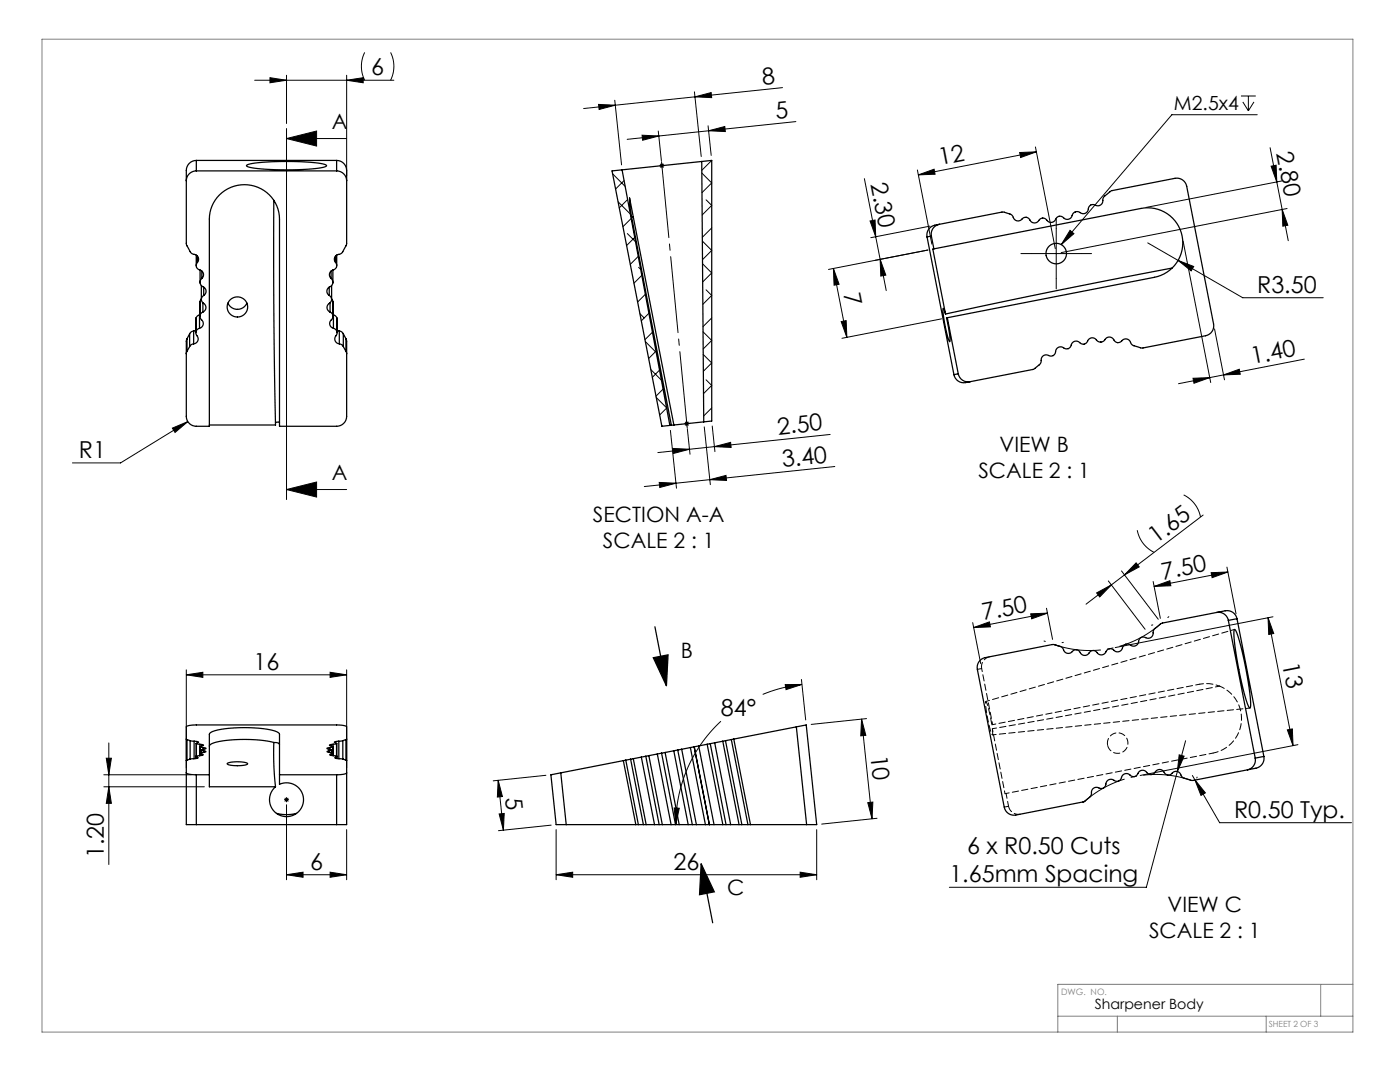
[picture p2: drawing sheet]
<svg xmlns="http://www.w3.org/2000/svg" width="279mm" height="216mm" viewBox="0 0 279 216" stroke-linecap="round" stroke-linejoin="round" font-family="sans-serif">
<g fill="none" stroke="#000" stroke-width=".2">
<path d="M50.8 16h27.8M53.9 15.5l3.3 .5-3.3 .5zM57.2 15v9.6M69.2 16l3.3-.5v1zM69.2 15v20.1M72.8 10.5a6.2 6.2 0 0 0 0 5.5M78 10.5a6.2 6.2 0 0 1 0 5.5M122.7 20l1.3 12.9M138.6 18.3l1.3 12.9M138.7 19.3l3.2-.8 .1 1zM156.2 17.5l-39.7 4.2M247.7 19.2h2.9"/>
<path d="M249.1 19.2v2.9M57.2 27.6h12M57.2 27.6l6-1.5v3zM57.2 25.6v74.1M119.5 20.8l3.3 .2-3.2 .8zM122.3 34.7l2.5 2.5M124.5 36l-1.6 1.7M125.3 39.8l-1.7 1.7M128.1 27l3.4 .1-3.3 .9zM131.4 26.1l.6 6M131.6 33.1h1M131.7 32.7l.8 .7"/>
<path d="M132.1 32.6v1M132.5 32.7l-.8 .7M140.1 34.5l1.9 2-1.9 1.9M140.9 39.9l1.1 1.1-1.9 1.9M141.3 25.1l.6 5.9M141.4 26.1l3.2-.9 .2 1.1zM142 32l-1.9 2M158.8 24.3l-33.6 3.5M172.5 35.6l3.2 16.2M183.1 33.9l2.9 14.8M183.3 34.9l3.1-1.1 .2 1zM203.5 30.4l3.3-.1-3.1 1.1z"/>
<path d="M206.6 29.3l4 20.3M206.8 30.3l-23.5 4.6M248 20.3l1.1 1.8M250.3 20.3l-1.2 1.8M250.9 22.9h-17l-22.1 25.9M253.5 29.5l1.3 6.8M253.7 33.2l1-.2 .1 3.3zM254.8 36.3l2.3 11.7M255.8 36.1l-27.1 5.3M123.3 40.3l2.5 2.4M125.2 46.6l1.6 1.6M126 43.6l-1.7 1.6"/>
<path d="M126.7 47.4l-1.6 1.6M127.4 51.2l-1.6 1.6M127.4 53.3l.5 .5M128.1 54.9l-1.6 1.6M128.8 58.7l-1.5 1.6M140.2 48.1l1.8 1.9-1.8 1.8M140.2 52.6l1.8 1.9-1.8 1.8M140.9 57.8l1.1 1.2-1.7 1.7M142 45.5l-1.8 1.9M166.3 53.6l1.2 3.1-1 .2zM166.3 53.6l2.7 13.7M173.6 44.1l1-.2 .2 3.3z"/>
<path d="M175.7 51.8l1.2 6.2M175.7 51.8l1.1 3.1-1 .2zM185.2 49.9l-19.9 3.9M185.6 45.1l-11.8 2.3M205.8 50.6h10M210.8 45.6v10M213.5 46l.8 .6-2.5 2.2zM229.1 48.5l18.9 10.9h16.1M235.1 52l3.1 1.2-.5 .9zM236.1 48.1l5.5 28.2M255.9 41.8l1.1 3.1-1 .2zM256.9 41.6l-45.1 8.8"/>
<path d="M127.7 62.6l.9 .8M128.8 68.2l2 2M129.5 62.5l-1.5 1.5M129.9 73.7l2.1 2.2M130.2 66.3l-1.5 1.5M130.9 70.1l-1.4 1.4M131 79.3l2 2.1M131.6 73.9l-1.4 1.4M132.3 77.6l-1.4 1.5M140.3 66.2l1.7 1.7-1.7 1.7M140.3 70.7l1.7 1.7-1.6 1.7M140.9 75.8l1.1 1.1-1.6 1.6"/>
<path d="M142 63.4l-1.7 1.8M167.9 64.2l1-.2 .1 3.3zM187.9 63.6l-19.9 3.9M238.1 75.5l3.3-.2-3.1 1.2zM242.4 65.6l2 10.2M244.2 74.8l3.1-1.1 .2 1zM260.3 71.7l-25.1 4.9M34.4 85.4l3.1-1.3-2.6 2.2zM37.5 84.1l-13.4 8.3h-9.6M57.2 97.7h12M57.2 97.7l6-1.5v3zM131.6 96.3l3.3 .1-3.2 .9z"/>
<path d="M132.1 84.9l.1 .1M133 81.4l-1.3 1.4M133.8 85.9l1.2 11.5M134.3 89.5l3.3 .1-3.2 .9zM136.6 84.5h1M136.7 84.2l.7 .7M137.1 84v1M137.2 85.5l.5 5.1M137.4 84.2l-.7 .7M140.6 85.2l1.2 11.5M141.7 95.7l3.2-.8 .1 1zM142 81.4l-1.6 1.6"/>
<path d="M142.1 85l.6 5.1M142.6 89.1l-11.3 1.2M142.6 89.1l3.2-.8 .1 1zM165.7 86.7l-23.1 2.4M166.6 93.1l-38 4M236.2 98.8a6.2 6.2 0 0 1 3.4 4.4M218.9 118.3l2.9-1.6-2.3 2.4zM221.2 115.9l7.3 9.7M223.8 113.9l7.4 9.7M224.4 114.7l-7.7 5.9M226.7 112.3l.7 .8-3 1.6zM227 105.8a6.2 6.2 0 0 0 3.3 4.4"/>
<path d="M230.1 116l1.5 7.4M230.3 117l3.2-1.1 .2 1zM240.1 102.8l-15.7 11.9M241.7 114.3l3.3-.2-3.1 1.2zM244.9 113.2l1.8 9.3M245 114.1l-14.7 2.9M37.2 134.7l3.3-.6v1.1zM37.2 133.7v19.5M37.2 134.7h32M65.9 134.1l3.3 .6-3.3 .5zM69.2 133.7v19.5M156.7 136.6h3.3l-3.1 1z"/>
<path d="M159.9 135.6l.9 8.1M160 136.6a28.1 28.1 0 0 0-7.8 2M194.1 124.2l1.6 8.2M194.3 125.2l3.2-1.1 .2 1zM205.7 122.5l3.3-.2-3.1 1.2zM208.4 127.9l.2 .1M208.8 121.4l1.3 6.2M209 122.3l-14.7 2.9M210.5 128.7l1.1 .3M212.2 128.2h-.2M230.1 124.7h-.3M233.3 123l-.2 .2"/>
<path d="M253.1 123.3l1.1 3.1-1 .2zM253.1 123.3l4.9 25.5M254.1 123.1l-31.5 6.1M20.7 157h20.1M20.7 154.6h17.5M21.2 151.3h1l-.5 3.3zM21.7 148.2v24.3M21.7 157l.5 3.3h-1zM56.7 159.6h1M56.8 159.2l.7 .7M57.2 159.1v1M57.5 159.2l-.7 .7"/>
<path d="M99.4 155.7l1.1 9.9M99.4 155.7l.9 3.2-1 .1zM108.9 154.7l-10.5 1.1M143.9 143.9a28.1 28.1 0 0 0-9 20.6M171.9 143.5l2.1 19.9M171.9 143.5l.9 3.2-1 .1zM172.9 143.4l-11 1.1M235 153.9l-6.2 23.1h-39.3M235.3 150.6l1 .3-1.3 3zM236.6 147.8l-1.6 6.1M238 154.7l5.4 9.5h26.3M238.5 155.6l2.1 2.6-.9 .5z"/>
<path d="M238.9 155l-.1 .3M256.9 145.6l1-.2 .1 3.4zM259 148.6l-31.5 6.1M57.2 174.5l3.3-.5v1.1zM57.2 160.6v14.9M57.2 174.5h12M65.9 174l3.3 .5-3.3 .6zM69.2 165.5v10M99.6 162.4l1-.1-.1 3.3zM110 164.6l-10.5 1.2M111 174.5l3.3-.5v1.1zM111 174.5h52"/>
<path d="M111 165.5v10M134.5 161.2l1.1 .1-.7 3.2zM159.7 174l3.3 .5-3.3 .6zM163 165.5v10M173.2 160.2l1-.2-.2 3.4zM175 163.3l-11 1.1"/>
</g>
<g fill="none" stroke="#000" stroke-width=".25">
<path d="M39.2 34.1a1.99 1.99 0 0 0-2 2M39.2 32a2.01 2.01 0 0 0-2 2l.1 15a3.3 3.3 0 0 0 1.3 1.7 1 1 0 0 1 .9 .6 1 1 0 0 1-.1 1.1M39.2 32v2.1M39.2 34.1h28M39.2 32h28M49.2 33a25.2 25.2 0 0 1 8-.8 25.2 25.2 0 0 1 7.9 .8h.1a2.57 2.57 0 0 1-1.9 .6 50.9 50.9 0 0 1-13.9-.3l-.2-.2zM54.6 40l.1 22.9 .3 21.9h-13.2M67.2 34.1a1.99 1.99 0 0 1 2 2M67.2 32a2 2 0 0 1 2 2l-.1 15a3.3 3.3 0 0 1-1.4 1.7 1 1 0 0 0-.9 .6 1 1 0 0 0 .2 1.1M67.2 32v2.1M124.1 33.9l-2 .2 10 51 1.6-.2M124.1 33.9l9.6 51"/>
<path d="M140 32.2l-15.9 1.7M140 32.2l.4 52M140 32.2l2-.2v52l-1.6 .2M39.2 50.9v2.1M39.4 52.4a.97 .97 0 0 0-.2 1 .97 .97 0 0 0 .9 .6l.5 .6v.5l-.3 .5M39.4 51.1v1.3M39.9 53.9v2.4M40.2 59.7l.2 .6a1.09 1.09 0 0 1 .7 .9 1.09 1.09 0 0 1-.6 1.1M40.2 59.7l-.3 .5M40.2 57v2.7M40.3 55.6l-.4 .7 .3 .7a1.1 1.1 0 0 1 .9 .8 1.1 1.1 0 0 1-.4 1.2M40.3 54.1v1.5"/>
<path d="M40.7 59l-.4 .3-.1 .4M40.7 57.3v1.7M65.7 59l.3 .3 .2 .4M65.7 57.3v1.7M66.1 55.6l.3 .7-.3 .7a1.1 1.1 0 0 0-.8 .8 1.1 1.1 0 0 0 .4 1.2M66.1 54.1v1.5M66.2 59.7l-.2 .6a1.09 1.09 0 0 0-.7 .9 1.09 1.09 0 0 0 .6 1.1M66.2 59.7l.3 .5M66.2 57v2.7M66.4 53.9v2.4M67 52.4a.97 .97 0 0 1 .1 1 .97 .97 0 0 1-.9 .6l-.4 .6v.5l.3 .5M67 51.1v1.3"/>
<path d="M67.2 50.9v2.1M126.1 43.3l-.5-3.8 8.9 45.3M126.1 43.3l7.9 41.6M126.4 43.3h-.3M185 47.3a1.99 1.99 0 0 1 1.6-2.4l13.8-2.6a2.42 2.42 0 0 1 2.1 1.5 1.38 1.38 0 0 0 1.8-.4h.5l.5 .2a1.16 1.16 0 0 0 1.1 .9 1.16 1.16 0 0 0 1.1-.8l.6-.2 .6 .2a1.16 1.16 0 0 0 1.2 .7 1.16 1.16 0 0 0 1-1l.5-.3 .6 .1a1.16 1.16 0 0 0 1.3 .5 1.16 1.16 0 0 0 .8-1l.5-.4h.6a1.16 1.16 0 0 0 1.4 .3 1.16 1.16 0 0 0 .7-1.2l.4-.5 .6-.1a1.16 1.16 0 0 0 1.3 .1 1.16 1.16 0 0 0 .5-1.3l.3-.4 1.5-1.2 12.6-2.4a2 2 0 0 1 2.3 1.6l5.4 27.4a2 2 0 0 1-1.6 2.4l-12.9 2.4a3.4 3.4 0 0 1-2-1 1.1 1.1 0 0 0-1-.8 1.1 1.1 0 0 0-1.1 .6l-.6 .2-.5-.3a1.16 1.16 0 0 0-1.1-.8 1.16 1.16 0 0 0-1.1 .7l-.6 .3M185 47.3l5.4 27.5M185.9 47.1l.5 2.6M185.9 47.1l-.9 .2M186.4 49.7l41.3-8.1a7 7 0 0 1 8.2 5.5 7 7 0 0 1-5.5 8.2l-41.5 8.1 .6 3.2 .1 1.6a18.7 18.7 0 0 1-1.3-6.7l.4 1.2M186.4 49.7h-.2l2.5 13M187.5 44.8a2 2 0 0 0-1.6 2.3M233.9 53.5l-23.4 4.6-21.8 4.6"/>
<path d="M37.3 67.6l-.1 .5v15a1.98 1.98 0 0 0 2 2h2.6v-41.4a7 7 0 0 1 7-6.8 7 7 0 0 1 7 6.8v41.4h11.4a1.99 1.99 0 0 0 2-2v-15l-.2-.5M37.3 70.1l-.1 .5M37.3 67.6v2.5M37.8 69.1l-.5 1M37.8 66.6l-.5 1M37.8 66.6v2.5M38.6 68.6l-.4 .2-.4 .3M38.6 66l-.3 .2-.5 .4M38.6 66v2.6M39.1 65.9l-.5 .1M39.1 66.1v.6a1.09 1.09 0 0 1 .4 1.1 1.09 1.09 0 0 1-.9 .8M39.1 63.5v2.9"/>
<path d="M39.1 63.5v2.6M39.8 65.5l-.4 .2-.3 .4M39.8 62.8l-.5 .3-.2 .4M39.8 62.8v2.7M39.9 62.8h-.1M39.9 60.2v2.9M39.9 60.2v.1M40.5 62.3a.96 .96 0 0 0-.6 .8 .96 .96 0 0 0 .5 .9l.2 .5-.2 .5-.6 .5M40.5 60.4v1.9M45.5 60.5a2.06 2.06 0 0 0 1.9 1.2 2.06 2.06 0 0 0 1.9-1.2M65.9 62.3a.96 .96 0 0 1 .6 .8 .96 .96 0 0 1-.6 .9l-.1 .5 .1 .5 .6 .5M65.9 60.4v1.9"/>
<path d="M66.5 60.2v2.9M66.5 60.2v.1M66.5 62.8h.1M66.5 65.5a.97 .97 0 0 1 .8 .8 .97 .97 0 0 1-.4 .9l-.1 .6 .2 .4 .7 .4M66.5 62.8l.5 .3 .2 .4M66.5 62.8v2.7M67.2 63.5l.1 .2M67.2 63.5l.1 2.9M67.3 65.9l.4 .1M67.7 68.6l.5 .2 .3 .3M67.7 66l.4 .2 .4 .4M67.7 66v2.6"/>
<path d="M68.5 69.1l.5 1M68.5 66.6l.5 1M68.5 66.6v2.5M69 70.1l.2 .5M69 67.6v2.5M189.1 63.4l2.1 11.2M191.2 74.6a2 2 0 0 0 2.4 1.6M191.2 74.6l-.8 .2M219.7 68.3l-.6-.2a1.16 1.16 0 0 0-1.2-.7 1.16 1.16 0 0 0-1 1l-.5 .3-.6-.1a1.16 1.16 0 0 0-1.3-.5 1.16 1.16 0 0 0-.9 1.1l-.4 .4h-.6a1.16 1.16 0 0 0-1.4-.3 1.16 1.16 0 0 0-.6 1.2l-.4 .4-.6 .1a1.16 1.16 0 0 0-1.4 0 1.16 1.16 0 0 0-.4 1.3l-.3 .4-1.4 1-13.4 2.6a1.99 1.99 0 0 1-2.3-1.5M219.7 68.3h.1M55.8 84.2l-.8 .1M134 84.9h-.3"/>
<path d="M134.5 84.8l-.5 .1M140.4 84.2l-5.9 .6M130.4 131.2l2.9-.5-.3 6.1zM130.7 125.1l2.3 11.7M224.6 128.6l-.4 .3a1.18 1.18 0 0 1-.9 1.1 1.18 1.18 0 0 1-1.3-.5 1.1 1.1 0 0 0-1.5 .9 1.14 1.14 0 0 1-1.8-.4 1.1 1.1 0 0 0-1.6 .6 1.14 1.14 0 0 1-1.7-.7 1.1 1.1 0 0 0-1.7 .3 1.15 1.15 0 0 1-1.6-.9l-.5-.3-1.6-.4-13.4 2.6a1.99 1.99 0 0 0-1.5 2.4l5.3 27.5a1.99 1.99 0 0 0 2.3 1.5l13.6-2.6a2.39 2.39 0 0 0 1.5-1.8 1.11 1.11 0 0 1 .7-1 1.11 1.11 0 0 1 1.2 .1 1.1 1.1 0 0 0 1.1-1.2 1.14 1.14 0 0 1 1.9-.2 1.1 1.1 0 0 0 1.3-1.1 1.14 1.14 0 0 1 1.8 .1 1.1 1.1 0 0 0 1.5-.9 1.15 1.15 0 0 1 1.8 .4 1.15 1.15 0 0 0 1.7-.6 1.14 1.14 0 0 1 1.8 .6 1.1 1.1 0 0 0 1.6-.4 1.15 1.15 0 0 1 1.7 1l.5 .3 1.8 .4 12.4-2.4a2 2 0 0 0 1.6-2.4M224.7 128.6h-.1M242.8 122.2a1.99 1.99 0 0 1 2.3 1.6M245.1 123.8l5.4 27.5M246.4 125.6a5.3 5.3 0 0 1 1.1 2.8 58.3 58.3 0 0 1 2.1 12.6l-.1 .3a1.85 1.85 0 0 1-.8-1.6 59.4 59.4 0 0 1-2.4-13.9zM246.9 123.5a2 2 0 0 0-2.4-1.6l-12.8 2.5a3.1 3.1 0 0 0-1.6 1.7 1.12 1.12 0 0 1-.5 1.2 1.12 1.12 0 0 1-1.3-.2 1.1 1.1 0 0 0-1.2 1.3 1.15 1.15 0 0 1-1.8 .1l-.6 .1M246.9 123.5l-1.8 .3M246.9 123.5l5.3 27.4"/>
<path d="M37.2 154.2a2.63 2.63 0 0 0 2 .4M37.2 147.5l.1 .1M37.3 151.7l-.1 .1M37.3 147.6l.6 .2M37.3 147.6v4.1M37.9 147.8l.8 .1M37.9 147.8v3.7M38.7 147.9l.9 .2-.4 .3M38.7 147.9v3.5M39.1 151v.4M39.2 148.3v2.6M39.2 154.6v9.9"/>
<path d="M39.2 154.6h2.6M39.2 148.4l.7 .1M39.2 148.4v2.5M39.3 151.1l.2 .1-2.2 .5M39.3 151.1v.2M39.9 148.5l.7 .2-.7 .3M39.9 148.5v2.3M39.9 149v1.8M39.9 149h.1M39.9 149v1.3M39.9 149l.6 .2M40.2 149.7l.4 .1"/>
<path d="M40.2 149.7v.5M40.2 150.5l.4 .1-1.5 .3 .2 .2M40.2 150.5v.2M40.5 149.2l.6 .1-.9 .4M40.5 149.2v.3M40.6 149.8l.5 .2-1.2 .3 .3 .2M40.6 149.8v.3M41.9 146.3a14.6 14.6 0 0 1 6.9-1.1l3.3 .1a6.1 6.1 0 0 1 3.6 1.1l.1 10.1a3.4 3.4 0 0 1 4.8 3.1 3.4 3.4 0 0 1-4.9 3 3.4 3.4 0 0 1-.7-5.6h-13.2v-10.5zM45.4 152.3a6.1 6.1 0 0 1 4 .1 5.6 5.6 0 0 1-3.8 .2l-.3-.2zM54.6 148.2l.1 4.5 .3 4.3M54.6 148.2l.9 .1 .3 .3M54.6 148.2a26.8 26.8 0 0 0-12.3 .2l-.5 .5"/>
<path d="M55.8 154.6h11.4M65.7 149.8l-.4 .2 1.2 .3-.4 .2M65.7 149.8v.3M65.8 149.2l-.6 .1 1 .4M65.8 149.2v.3M66.1 150.5l-.3 .1 1.5 .3-.3 .2M66.1 150.5v.2M66.2 149.7l-.5 .1M66.2 149.7v.5M66.4 149l-.6 .2M66.4 149h.1M66.4 149v1.3"/>
<path d="M66.5 148.5l-.8 .2 .7 .3M66.5 148.5v2.3M67 151.1l-.2 .1 2.2 .5M67 151.1v.2M67.2 148.4l-.7 .1M67.2 148.4v2.5M67.2 154.6v9.9M67.2 148.3v2.6M67.3 151v.4M67.6 147.9l-.9 .2 .5 .3M67.6 147.9v3.5M68.4 147.8l-.8 .1"/>
<path d="M68.4 147.8v3.7M69 147.6l-.6 .2M69 151.7l.2 .1M69 147.6v4.1M69.2 147.5l-.2 .1M69.2 154.2a2.93 2.93 0 0 1-2 .4M111.9 154.2l-2 .4 1.1 9.9h2M111.9 154.2l1.1 10.3M124.4 151.8l-12.5 2.4M124.4 151.8l2.5 12.7M124.9 151.7l-.5 .1M124.9 151.7l2.5 12.8"/>
<path d="M125.9 151.5l-1 .2M125.9 151.5l2.5 13M126.4 151.4l-.5 .1M126.4 151.4l2.6 13.1M128 151.1l-1.6 .3M128 151.1l2.6 13.4M128.9 150.9l-.9 .2M128.9 150.9l2.6 13.6M129.5 150.8l-.6 .1M129.5 150.8l2.7 13.7M131.2 150.5l-1.7 .3M131.2 150.5l2.7 14"/>
<path d="M132 150.3l-.8 .2M132 150.3l2.8 14.2M132.7 150.1l-.7 .2M132.7 150.1l2.8 14.4M134.5 149.8l-1.8 .3M134.5 149.8l2.8 14.7M135.3 149.7l-.8 .1M135.3 149.7l2.9 14.8M136 149.5l-.7 .2M136 149.5l3 15M137.8 149.2l-1.8 .3M137.8 149.2l3 15.3"/>
<path d="M138.5 149l-.7 .2M138.5 149h.1M138.5 149l3.1 15.5M139.4 148.8l-.9 .2M139.4 148.8l3.1 15.7M141.1 148.5l-1.7 .3M141.1 148.5l3.2 16M141.7 148.4l-.6 .1M141.7 148.4l3.2 16.1M142.6 148.2l-.9 .2M142.6 148.2l3.2 16.3M144.2 147.9l-1.6 .3"/>
<path d="M144.2 147.9l3.3 16.6M144.8 147.8l-.6 .1M144.8 147.8l3.3 16.7M146 147.6l-1.2 .2M146 147.6l3.3 16.9M146.4 147.5l-.4 .1M146.4 147.5l3.4 17M158.9 145l2-.3 2.1 19.8h-2M158.9 145l2.1 19.5M158.9 145l-12.5 2.5M250.5 151.3a1.99 1.99 0 0 1-1.5 2.3M252.2 150.9l-1.7 .4"/>
<path d="M39.2 164.5h-2v-19.5a2.63 2.63 0 0 1 2-.3h28a2.93 2.93 0 0 1 2 .3v19.5h-2M39.2 164.5h28M55.2 162.3l2 .3 2-.3M113 164.5h13.9M126.9 164.5h.5M127.4 164.5h1M128.4 164.5h.6M129 164.5h1.6M130.6 164.5h.9M131.5 164.5h.7M132.2 164.5h1.7M133.9 164.5h.9"/>
<path d="M134.8 164.5h.7M135.5 164.5h1.8M137.3 164.5h.9M138.2 164.5h.8M139 164.5h1.8M139.9 172.4l2.7 5.6-3 .5zM139.9 172.4l2.3 11.7M140.8 164.5h.8M141.6 164.5h.9M142.5 164.5h1.8M144.3 164.5h.6M144.9 164.5h.9"/>
<path d="M145.8 164.5h1.7M147.5 164.5h.6M148.1 164.5h1.2M149.3 164.5h.5M149.8 164.5h11.2"/>
<circle cx="210.8" cy="50.6" r="2.05"/>
<circle cx="47.4" cy="61.2" r="2.03"/>
</g>
<path d="M210.5 128.7a21.5 21.5 0 0 0 21.1-4.2" fill="none" stroke="#000" stroke-width=".2" stroke-dasharray="15.2 1.3 1.3 1.3" stroke-dashoffset="5.9" stroke-linecap="butt"/>
<path d="M237.6 155.7a21.5 21.5 0 0 0-21.5 4.5" fill="none" stroke="#000" stroke-width=".2" stroke-dasharray="15.2 1.3 1.3 1.3" stroke-dashoffset="5.6" stroke-linecap="butt"/>
<path d="M205.8 50.6h-2.1M210.8 45.6v-2.1M210.8 55.6v2M215.8 50.6h2" fill="none" stroke="#000" stroke-width=".2" stroke-dasharray="15.2 1.3 1.3 1.3"/>
<path d="M131.9 31.1l5.4 55.4" fill="none" stroke="#000" stroke-width=".2" stroke-dasharray="15.2 1.3 1.3 1.3" stroke-dashoffset="-1.2"/>
<path d="M8.4 7.8h261.6v198.1h-261.6zM263.6 196.4v6.4M270 196.4h-58.9v9.5M211.1 202.8h58.9M223 202.8v3.1M252.7 202.8v3.1" fill="none" stroke="#808080" stroke-width=".2"/>
<g fill="#000">
<path d="M213.5 46l.8 .6-2.5 2.2z"/>
<path d="M57.2 27.6l6-1.5v3zM57.2 97.7l6-1.5v3z"/>
<path d="M119.5 20.8l3.3 .2-3.2 .8zM138.7 19.3l3.2-.8 .1 1z"/>
<path d="M128.1 27l3.4 .1-3.3 .9zM141.4 26.1l3.2-.9 .2 1.1z"/>
<path d="M203.5 30.4l3.3-.1-3.1 1.1zM183.3 34.9l3.1-1.1 .2 1z"/>
<path d="M166.3 53.6l1.2 3.1-1 .2zM167.9 64.2l1-.2 .1 3.3z"/>
<path d="M255.9 41.8l1.1 3.1-1 .2zM253.7 33.2l1-.2 .1 3.3zM175.7 51.8l1.1 3.1-1 .2zM173.6 44.1l1-.2 .2 3.3z"/>
<path d="M244.2 74.8l3.1-1.1 .2 1zM238.1 75.5l3.3-.2-3.1 1.2z"/>
<path d="M134.3 89.5l3.3 .1-3.2 .9zM142.6 89.1l3.2-.8 .1 1z"/>
<path d="M141.7 95.7l3.2-.8 .1 1zM131.6 96.3l3.3 .1-3.2 .9z"/>
<path d="M226.7 112.3l.7 .8-3 1.6zM218.9 118.3l2.9-1.6-2.3 2.4z"/>
<path d="M230.3 117l3.2-1.1 .2 1zM241.7 114.3l3.3-.2-3.1 1.2z"/>
<path d="M37.2 134.7l3.3-.6v1.1zM65.9 134.1l3.3 .6-3.3 .5zM34.4 85.4l.5 .9 2.6-2.2zM111 174.5l3.3-.5v1.1zM159.7 174l3.3 .5-3.3 .6zM156.7 136.6h3.3l-3.1 1zM134.5 161.2l1.1 .1-.7 3.2zM235.1 52l2.6 2.1 .5-.9zM235.3 150.6l-.3 3.3 1.3-3zM238.5 155.6l1.2 3.1 .9-.5z"/>
<path d="M130.4 131.2l2.9-.5-.3 6.1zM139.9 172.4l2.7 5.6-3 .5z"/>
<path d="M205.7 122.5l3.3-.2-3.1 1.2zM194.3 125.2l3.2-1.1 .2 1z"/>
<path d="M253.1 123.3l1.1 3.1-1 .2zM256.9 145.6l1-.2 .1 3.4z"/>
<path d="M21.7 157l.5 3.3h-1zM21.2 151.3h1l-.5 3.3z"/>
<path d="M171.9 143.5l.9 3.2-1 .1zM173.2 160.2l1-.2-.2 3.4z"/>
<path d="M57.2 174.5l3.3-.5v1.1zM65.9 174l3.3 .5-3.3 .6zM53.9 15.5l3.3 .5-3.3 .5zM69.2 16l3.3-.5v1z"/>
<path d="M99.6 162.4l1-.1-.1 3.3zM99.4 155.7l.9 3.2-1 .1z"/>
</g>
<path d="M195.1 133.6l.8-.2M243.4 136.9l-23.4 4.6-22 3.9M197.9 144.6l41.5-8.1M242.1 150.3l-41.5 8.1M201.3 160.9l-.9 .2" fill="none" stroke="#000" stroke-width=".2" stroke-dasharray="1.3 .6" stroke-dashoffset=".4"/>
<path d="M239.4 136.5a7 7 0 0 1 4 .4M246.4 125.6l-49.7 14.4M198 146.6l51.4-5.3" fill="none" stroke="#000" stroke-width=".2" stroke-dasharray="1.3 .6" stroke-dashoffset=".5"/>
<path d="M197.9 144.6l-.6-3.1-.5-1.5a18.7 18.7 0 0 0 1.3 6.6l-.1-1.2M221 148.7a2.05 2.05 0 0 1 2.6-2.4 2.05 2.05 0 0 1 1 3.4 2.05 2.05 0 0 1-3.5-.7l-.1-.3" fill="none" stroke="#000" stroke-width=".2" stroke-dasharray="1.3 .6" stroke-dashoffset="-.1"/>
<path d="M195.9 133.4a2 2 0 0 1 1.6-2.3M203.6 162.5a2 2 0 0 1-2.3-1.6" fill="none" stroke="#000" stroke-width=".2" stroke-dasharray="1.3 .6"/>
<path d="M195.9 133.4l2.2 11.2M198 145.4l2.6 13" fill="none" stroke="#000" stroke-width=".2" stroke-dasharray="1.3 .6" stroke-dashoffset=".7"/>
<path d="M200.8 158.3l.5 2.6" fill="none" stroke="#000" stroke-width=".2" stroke-dasharray="1.3 .6" stroke-dashoffset=".3"/>
<path d="M243.4 136.9a7 7 0 0 1 4.3 7.2 7 7 0 0 1-5.6 6.2" fill="none" stroke="#000" stroke-width=".2" stroke-dasharray="1.3 .6" stroke-dashoffset=".2"/>
<g font-size="4.7">
<text x="74.1" y="15">6</text>
<text x="152.2" y="16.9" transform="rotate(-6 152.2 16.9)">8</text>
<text x="154.9" y="23.7" transform="rotate(-6 154.9 23.7)">5</text>
<text x="187.6" y="33" transform="rotate(-11 187.6 33)">12</text>
<text x="254.7" y="30.5" transform="rotate(79 254.7 30.5)">2.80</text>
<text x="173.7" y="36.7" transform="rotate(79 173.7 36.7)">2.30</text>
<text x="168.4" y="58.8" transform="rotate(79 168.4 58.8)">7</text>
<text x="250.9" y="58.4">R3.50</text>
<text x="250" y="72.7" transform="rotate(-11 250 72.7)">1.40</text>
<text x="155.3" y="86.8" transform="rotate(-6 155.3 86.8)">2.50</text>
<text x="15.8" y="91.4">R1</text>
<text x="156.2" y="93.2" transform="rotate(-6 156.2 93.2)">3.40</text>
<text x="230.7" y="108.6" transform="rotate(-37 230.7 108.6)">1.65</text>
<text x="232.1" y="115.6" transform="rotate(-11 232.1 115.6)">7.50</text>
<text x="196.3" y="123.8" transform="rotate(-11 196.3 123.8)">7.50</text>
<text x="50.6" y="133.6">16</text>
<text x="255.9" y="132.5" transform="rotate(79 255.9 132.5)">13</text>
<text x="143.9" y="142.9">84°</text>
<text x="173.7" y="150.8" transform="rotate(84 173.7 150.8)">10</text>
<text x="100.8" y="159.3" transform="rotate(84 100.8 159.3)">5</text>
<text x="246.3" y="163.1">R0.50 Typ.</text>
<text x="20.7" y="171.2" transform="rotate(-90 20.7 171.2)">1.20</text>
<text x="61.9" y="173.5">6</text>
<text x="134.4" y="173.5">26</text>
<text x="193" y="170.5">6 x R0.50 Cuts</text>
<text x="189.5" y="176">1.65mm Spacing</text>
</g>
<g font-size="4.2">
<text x="66.2" y="25.8">A</text>
<text x="66.2" y="95.8">A</text>
<text x="195.3" y="95.4">SCALE 2 : 1</text>
<text x="199.5" y="90.1">VIEW B</text>
<text x="118.3" y="104.2">SECTION A-A</text>
<text x="120.3" y="109.4">SCALE 2 : 1</text>
<text x="135.9" y="131.4">B</text>
<text x="145.1" y="178.6">C</text>
<text x="233" y="182">VIEW C</text>
<text x="229.3" y="187.2">SCALE 2 : 1</text>
</g>
<text font-size="3.9" x="234.3" y="22">M2.5x4</text>
<text font-size="2.8" x="218.5" y="201.3">Sharpener Body</text>
<text font-size="1.8" fill="#808080" x="211.8" y="198.5">DWG. NO.</text>
<text font-size="1.7" fill="#808080" x="253.2" y="204.9">SHEET 2 OF 3</text>
</svg>
